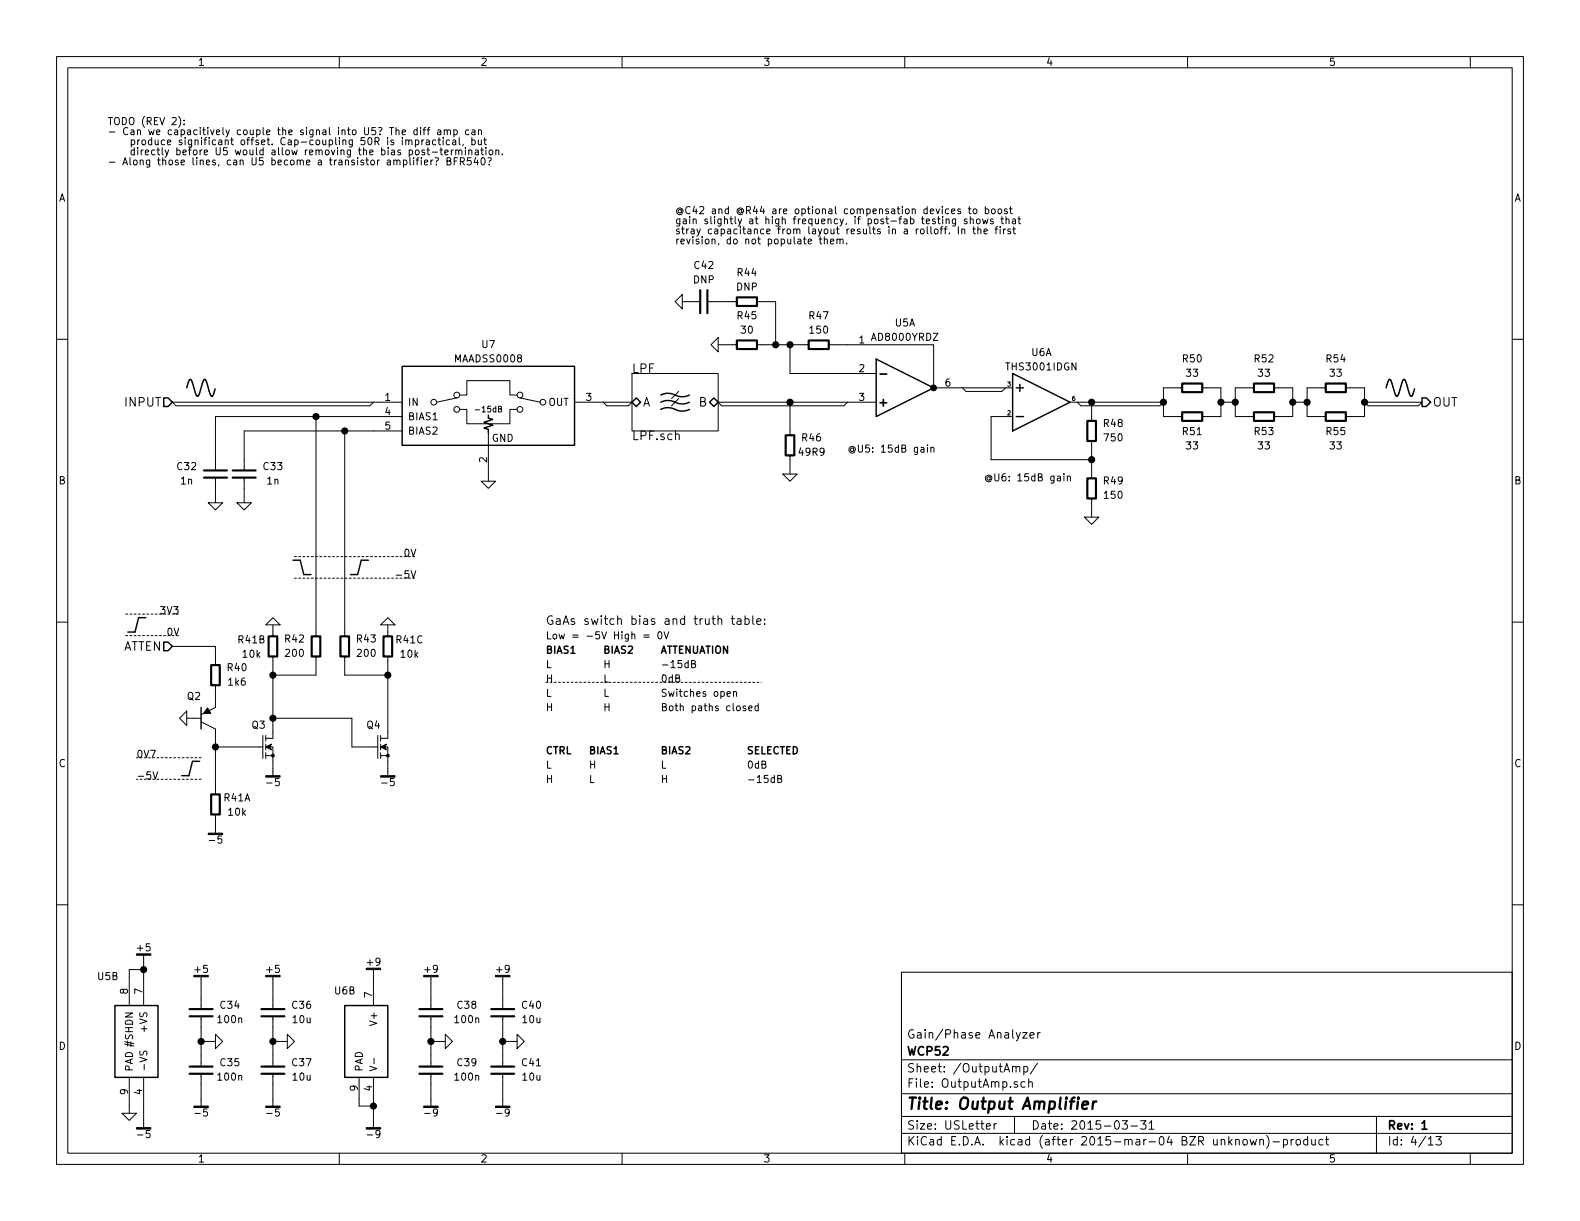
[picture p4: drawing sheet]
<svg xmlns="http://www.w3.org/2000/svg" width="279mm" height="216mm" viewBox="0 0 279 216" stroke-linecap="round" stroke-linejoin="round" font-family="sans-serif">
<g fill="none" stroke="#000" stroke-width=".18">
<path d="M10 10h259.4v195.9h-259.4zM12 12h255.4v191.9h-255.4zM60 10v2M110 10v2M160 10v2M210 10v2M260 10v2M31.6 20.6a1.51 1.51 0 0 1 0 1.9M32.6 21.9v.1M32.6 21.3v.1M71.1 23.4l.6-.1v-.3h-.4l-.2 .1 .1 .6h.5M71.1 24.3v.1"/>
<path d="M71.1 24.7v.9M71.8 24.9l.1-.2 .3 .1 .1 .8M71.8 24.7v.9M72.3 24.9l.2-.2 .3 .1v.8M73.2 27.9v.1M73.2 28.3v.9M73.5 24.8l.3-.1 .3 .3-.2 .5h-.4M73.5 24.7v1.3M73.5 26.6l.4-.1 .2 .3v.3l-.2 .3-.4-.1zM73.6 28.3h.5M73.8 23h-.4l-.2 .2 .1 .5h.5M73.8 22.6v1.2"/>
<path d="M74.1 27.9l-.3 .2v1.1M74.4 22.6v.1M74.4 23v.8M74.5 27.9v.1M74.5 28.3v.9M74.6 24.7v.9M74.8 23h.5M75 24.7l-.4 .3M75.1 28.7l.5-.1v-.2l-.4-.1-.1 .2v.6h.5M75.1 26.6l-.3-.1-.2 .2 .1 .2 .4 .1v.3h-.5M75.3 22.6l-.3 .1v1.1M75.4 24.8h.5v.8"/>
<path d="M75.5 26.5h.5M75.5 23h.5M75.7 26.1v1.1l.3 .2M75.9 25l-.5 .2-.1 .1 .2 .3 .4-.1M76 22.6l-.3 .1v1.1M76.2 28.3v.9M76.4 26.9h1M76.6 28.3l-.4 .2M76.9 27.9h.4l.2 .2-.3 .6M77.1 24.8l-.4-.1-.2 .3 .1 .5h.5M77.2 29v.2M77.4 23h.5l.1 .8"/>
<path d="M77.4 24.7h.5M77.6 24.3v1.1l.3 .2M77.8 26.5h.5M78 23.3l-.6 .1v.1l.1 .3 .5-.1M78 26.1v1.1l.3 .2M78.4 24.3v.1M78.4 24.7v.9M78.6 23.1l.1-.1h.3l.1 .8M78.6 23v.8M78.7 26.9l.5-.1v-.2l-.4-.1-.1 .2v.6h.5M79 28.5l.7-.1v-.4l-.7-.1v1.3h.5l.2-.2 .1-.3-.3-.2M79.1 23.1l.2-.1h.3l.1 .8"/>
<path d="M79.5 24.8l-.4-.1-.2 .3 .1 .5h.5M79.8 26.5v.9M80.1 24.8h.4l.1 .8M80.2 26.5l-.4 .3M80.3 23h.3l.3 .2-.2 .5h-.4M80.3 23v1.2M80.3 28.5h.4M80.6 25l-.5 .2-.1 .1 .2 .3 .4-.1M80.6 26.6l.2-.1 .3 .1v.8M80.6 26.5v.9M80.9 27.9h-.6v1.3M81.1 26.7l.2-.2 .3 .1 .1 .8"/>
<path d="M81.2 24.3v1.1l.2 .2M81.4 28.5h.6l.1-.5-.7-.1v1.3M81.7 28.5l.4 .7M81.9 25.5l-.1 .3M82.3 26.1v.1M82.3 26.5v.9M82.9 23h-.4l-.2 .2 .1 .5h.5M82.9 26.6l.2-.1 .3 .1v.8M82.9 26.5v.9M83.3 27.9h-.6l-.1 .6 .2-.1 .5 .1v.5l-.2 .2-.5-.2M83.4 24.8l.4-.1 .2 .3-.1 .5h-.5M83.4 24.3v1.3"/>
<path d="M83.5 23h.4l.1 .8M84 23.3l-.5 .1-.1 .1 .2 .3 .4-.1M84 26.6h.5l.1 .8M84.1 27.8l-.3 .9h.8M84.4 28.3v.9M84.6 24.7v.8l.3 .1 .2-.1M84.6 26.8l-.6 .1v.2l.2 .3 .4-.1M84.6 23.1l.2-.1h.3v.8M84.6 23v.8M85 26.5h.5M85.1 24.7v.9M85.2 28l.1-.1a.67 .67 0 0 1 .5 .6 .67 .67 0 0 1-.5 .7l-.1-.2-.1-.3z"/>
<path d="M85.2 26.1v1.1l.3 .2M85.5 24.7h.5M85.7 24.3v1.1l.3 .2M85.9 26.1v.1M85.9 26.5v.9M86.3 27.9h.4l.2 .2-.4 .6M86.5 29v.2M86.5 26.6l.4-.1 .2 .3v.3l-.2 .3-.4-.1zM87.7 26.6l.2-.1 .3 .1v.8M87.7 26.5v.9M88.8 27.3v.1M166.7 38.7v.9"/>
<path d="M167.3 38.8l.2-.1 .3 .1v.8M167.3 38.7v.9M168.3 37.4l.6-.2-.1-.2-.3-.1-.2 .2v.6h.5M169 38.7l-.1 1.2h-.4M169 38.8l-.4-.1-.2 .3 .1 .5h.5M169.8 37l-.3-.1-.1 .2v.2l.4 .1v.3h-.4M171 38.8l-.3-.1-.2 .2 .1 .2 .4 .1v.3h-.5M171.2 36.9h.5M171.4 36.5v1.1l.3 .2M171.6 38.8l.2-.1 .3 .1v.8M171.6 38.3v1.3M172.1 37.1l.4-.2 .2 .3v.3l-.2 .3-.4-.1z"/>
<path d="M172.7 38.8l.2-.1 .4 .1v.5l-.1 .2-.3 .1-.2-.2zM173.7 38.7l.3 .9 .2-.6 .3 .6 .2-.9M174.2 37l.4-.1 .3 .3-.2 .5h-.5M174.2 36.5v1.3M175.4 37.1l.3-.2 .3 .3v.3l-.3 .3-.3-.1zM175.6 38.8l-.3-.1-.2 .2 .1 .2 .4 .1v.3h-.5M176.5 37.1l.4-.2 .2 .3v.3l-.2 .3-.4-.1zM177 38.7h.5M177.2 38.3v1.1l.3 .2M177.9 38.8l.2-.1 .3 .1v.8M177.9 38.3v1.3M178.1 37l-.3-.1-.2 .2 .1 .2 .4 .1v.3h-.5"/>
<path d="M178.5 36.9h.5M178.7 36.5v1.1l.3 .2M179 38.8h.5l.1 .8M179.6 39l-.6 .1v.2l.2 .3 .4-.1M180 38.7h.5M180.2 38.3v1.1l.3 .2M10 60h2M120.6 52.1v2.5l-1.2-1.3zM120.6 53.3h3.2M125.1 53.3h5.2M133.9 53.3h3.3v7.7M145 41.9v1l.3 .2"/>
<path d="M145.8 42.4l.1-.1h.4v.8M145.8 41.9v1.2M146.9 42.7l.5-.1v-.3h-.4l-.1 .1v.7h.5M148 42.4l.2-.1h.3v.8M148 42.3v.8M148.5 42.4l.2-.1h.3l.1 .8M149.7 43v.1M165.3 40.6l.2-.1 .3 .1 .1 .5-.1 .2-.3 .1-.2-.2zM166.2 40.5h.5M166.7 40.1l-.3 .2v1.1M167 40.5h.5M167.5 40.1l-.3 .2v1.1"/>
<path d="M167.9 41.2v.2M169.5 40.1v1.3M170.1 40.6l.2-.1 .3 .1v.8M170.1 40.5v.9M172 40.5h.5M172.2 40.1v1l.3 .3M172.9 40.6l.2-.1 .3 .1 .1 .8M172.9 40.1v1.3M174 40.9l.6-.1-.1-.2-.3-.1-.2 .2 .1 .6h.4M175.9 40.5h.5M176.4 40.1l-.3 .2v1.1M176.9 40.1v.1"/>
<path d="M176.9 40.5v.9M177.5 40.5v.9M177.8 40.5l-.3 .2M178.7 40.6l-.3-.1-.2 .2 .1 .2 .4 .1v.3h-.5M179.1 40.5h.5M179.3 40.1v1l.3 .3M267.4 60h2M55.9 73.7v38.8M61 76.2v36.3M66 71.1l-.6 .7h-34.3l-.6-.7h40.6M71.1 73.7h-33v9.5M71.1 76.2h-27.9v7"/>
<path d="M80.8 70.4l-3.6 .7M81.3 72.4h1.2v2.5h7.7v-2.5h1.2M81.3 69.9h1.2v-2.6h7.7v2.6h1.2M86.4 76.2v8.9M88.2 72.3h.4v-.4l-.4-.1v1h.3l.2-.3-.2-.2M91.9 70.4l3.6 .7M101.6 71.1h10.2l-.7 .7h-3.8l-.6-.7M111.8 66h15.2v10.2h-15.2zM120 70.5l-1.3 1.3M120 69.2l-1.3 1.3M125.7 61l1.3-1.3v2.5zM127 61h3.3"/>
<path d="M133.9 61h9.1M139.7 61v5h15.2M139.7 71.1v5.9M146.6 61h18.5v7.6h14M149.9 71.1l-.7 .7h-21.6l-.6-.7h27.9M162.9 79.2h.4l.1 .8M163.4 79.4l-.5 .1-.1 .2 .2 .3 .4-.1M164 78.7v.1M164 79.1v.9M164.6 79.2l.2-.1 .3 .1 .1 .8M164.6 79.1v.9M170.2 68.6l.6 .6h6.4l.6-.6"/>
<path d="M179.1 73.7h-3.8v7.6h17.7M189.2 71.1h16.5l-.6 .7h-14l-.6-.7M193 71.1v3.3M193 78v6.6M209 68.6h-3.3v5.1h3.3M212.6 68.6h3.3v5.1h-3.3M215.9 71.1h2.5M221.7 68.6h-3.3v5.1h3.3M225.3 68.6h3.3v5.1h-3.3M228.6 71.1h2.5M234.4 68.6h-3.3v5.1h3.3M238 68.6h3.3v5.1h-3.3"/>
<path d="M241.3 71.1h10.2l-.7 .7h-8.9zM36.8 88.9h2.6l-1.3 1.3zM38.1 84.5v4.4M41.9 88.9h2.5l-1.2 1.3zM43.2 84.5v4.4M85.1 85.1h2.5l-1.2 1.3zM138.4 83.8h2.6l-1.3 1.3zM139.7 80.5v3.3M187 84.3h.5v.7M187.5 84.5l-.5 .1-.1 .1 .2 .3h.4M188.1 83.8v.1M188.1 84.2v.8"/>
<path d="M188.7 84.3l.2-.1 .3 .1 .1 .7M188.7 84.2v.8M191.8 91.4h2.5l-1.3 1.3zM193 88.1v3.3M10 110h2M30.5 114.3h7.6v3.3M47 110.5l1.3-1.3 1.2 1.3zM48.3 110.5v2M48.3 116.1v14.5h-1.3M55.9 116.1v3.3h-7.6M61 116.1v3.3h7.6M67.3 110.5l1.3-1.3 1.2 1.3z"/>
<path d="M68.6 110.5v2M68.6 116.1v14.5h-1.3M70.1 101.7h.9M113.8 112.3h1M113.8 112.7h1M116.4 111.8l.2-.1a.67 .67 0 0 1 .5 .6 .67 .67 0 0 1-.5 .7l-.2-.1-.1-.4zM117.4 111.7l.4 1.3 .5-1.3M122.3 117.4l.6-.1v-.4l-.6-.1v1.3h.5l.2-.2v-.3l-.3-.2M129.3 109.4h.6M129.5 108.9v1.3l.4 .2M130.4 109.5h.6v.9M131 109.8h-.5a.3 .3 0 0 0-.2 .3 .3 .3 0 0 0 .2 .3l.5-.1"/>
<path d="M131.7 109.5a.48 .48 0 0 1 .7 .1v.7a.48 .48 0 0 1-.7 0M131.7 108.9v1.5M133.1 108.9v1.3l.2 .2M133.8 109.9l.8-.1-.1-.3-.4-.1-.3 .2 .1 .7h.6M135.2 110.3v.1M135.2 109.5v.1M267.4 110h2M27.1 136.5l.4 1.2 .4-1.2M31.7 127l1.3-1.3v2.6zM33 127h2.6M35.6 127.6l2.5 1.3v11.6M38.1 121.2v3.9l-2.5 1.3"/>
<path d="M38.1 132.1h8.4M46.5 130v4.1M47 133.6h1.3M47 130v1.1M47 131.6v1M47 133.1v1M47.8 132.1h.5v1.5M48.3 133.6v3.6M48.3 127h13.9v5.1h4.6M66.8 130v4.1M67.3 133.6h1.3M67.3 130v1.1"/>
<path d="M67.3 131.6v1M67.3 133.1v1M68.1 132.1h.5v1.5M68.6 133.6v3.6M128.6 122.7l.6-.1-.1-.2-.3-.1-.2 .2v.6h.5M129.7 122.4l.2-.1 .3 .1 .1 .7M129.7 122.3v.8M131.9 124.9l-.3-.1-.2 .2v.2l.5 .1v.3h-.5M132.4 125.2l.6-.1-.1-.2-.3-.1-.2 .2 .1 .6h.4M134.1 124.9l-.4-.1-.2 .3 .1 .5h.5M134.1 124.4v1.3M137.5 137.7l.7-.1v-.4l-.7-.1v1.3h.5l.2-.1 .1-.4-.3-.2"/>
<path d="M10 160h2M38.1 144v3.3M267.4 160h2M25.4 168.9v8.9M25.4 171.5h-2.5v6.3M35.6 172.7v5.7M35.6 179.7v8.9M48.3 172.7v5.7M48.3 179.7v8.9M66 171.5v6.3M76.2 172.7v5.7M76.2 179.7v8.9"/>
<path d="M88.9 172.7v5.7M88.9 179.7v8.9M159.4 171.9h108v32h-108zM21.6 196.9h2.5l-1.2 1.2zM22.9 190.5v6.4M24.8 185.9l-.1 .4 .2 .3 .3-.1 .3-.6h.4l.1 .2-.1 .5M25.4 190.5v8.9M35.6 189.9v5.7M35.6 184.2h2.5M38.1 182.9l1.3 1.3-1.3 1.2zM48.3 189.9v5.7M48.3 184.2h2.5"/>
<path d="M50.8 182.9l1.3 1.3-1.3 1.2zM63.5 190.5v5.1h2.5M65.4 188.5l1.2 .5-1.2 .4M66 190.5v8.9M66.1 187.1v1M76.2 184.2h2.5M76.2 189.9v5.7M78.7 182.9l1.3 1.3-1.3 1.2zM88.9 184.2h2.5M88.9 189.9v5.7M91.4 182.9l1.3 1.3-1.3 1.2zM159.4 197.4h108"/>
<path d="M159.4 193.4h108M159.4 187.4h108M174.4 199.2l.7-.2v-.2l-.4-.1-.3 .2 .1 .7h.6M175.8 198.7v1M176.2 198.7l-.4 .3M179 188.7l.2-.1h.4l.1 1M179.4 197.4v3M179.7 188.8a.36 .36 0 0 1 .3-.2 .36 .36 0 0 1 .3 .2v.8M179.9 191.3a.37 .37 0 0 0-.6 .2l.1 .2 .5 .1 .1 .2-.2 .3-.5-.1M180.8 182.6h.8l-.8 1h.8M181.1 188.6h.4l.3 .2-.2 .7h-.5M181.1 188.6v1.5"/>
<path d="M181.3 191.3h-.5l-.3 .2 .1 .6 .2 .2 .5-.1M181.9 191.4l.2-.1h.4v1M181.9 190.8v1.5M182.1 183.1l.8-.2-.1-.2-.4-.1-.3 .2 .1 .7h.6M183.5 188l-1.3 1.9M183.5 182.6v1M183.9 182.6l-.4 .3M198.4 198.2h1l-.5 .6 .4 .1v.6l-.2 .2-.7-.2M200 199.1h1.1M201.7 198.2h.9l-.5 .6 .5 .1v.6l-.2 .2-.7-.2M203.2 198.6l.4-.4v1.5M203.2 199.7h.9"/>
<path d="M243.4 197.4v6.5M60 203.9v2M110 203.9v2M159.4 200.4h108M160 203.9v2M210 203.9v2M219.9 201.6l.2-.1 .4 .1 .1 .6-.2 .2-.3 .1-.2-.2zM221.1 201.5l.3 1 .2-.7 .3 .7 .3-1M222.8 201.6l.2-.1h.4v1M222.8 201.5v1M224 200.8a1.71 1.71 0 0 1 0 2.2M225.1 201.9h1.2"/>
<path d="M227 201.5h.4l.3 .3-.1 .6h-.6M227 201.5v1.5M228.3 201.5v1M228.8 201.5l-.5 .3M229.3 201.6l.2-.1 .4 .1 .1 .6-.2 .2-.3 .1-.2-.2zM231.2 201.5h-.4l-.3 .3 .1 .5 .2 .2 .4-.1M231.2 201v1.5M232 201.5v.9l.4 .1 .2-.2M232.6 201.5v1M233.9 201.5h-.4l-.3 .3 .1 .5 .2 .2 .4-.1M234.4 201.5h.5M234.6 201v1.3l.3 .2"/>
<path d="M252.6 202.5h.8M253.9 201h1l-.5 .5 .4 .2v.6l-.2 .2-.7-.2M260 203.9v2"/>
<circle cx="76.7" cy="71.1" r=".51"/>
<circle cx="80.8" cy="72.4" r=".51"/>
<circle cx="80.8" cy="69.9" r=".51"/>
<circle cx="91.9" cy="72.4" r=".51"/>
<circle cx="91.9" cy="69.9" r=".51"/>
<circle cx="96" cy="71.1" r=".51"/>
</g>
<path d="M251.5 199.7h.8" fill="none" stroke="#000" stroke-width=".3"/>
<path d="M191.4 195.4l1-.2v-.4h-.6l-.3 .2-.1 1 .2 .1 .6-.1M193.3 194.8l-.1 1.3M193.9 194.8a.54 .54 0 0 0-.6 .3" fill="none" stroke="#000" stroke-width=".41"/>
<g fill="none" stroke="#000" stroke-width=".25">
<path d="M29 70.4h.7l.8 .7-.8 .8h-.7zM33 68.6l.5-1.4 .3-.1 .1 .3a7.3 7.3 0 0 0 .9 2.7h.2a7.3 7.3 0 0 0 .9-2.7l.3-.3a3.6 3.6 0 0 1 .8 2l.4 1a1.68 1.68 0 0 0 .6-1.3M71.1 64.8h30.5v13.9h-30.5zM86.4 73.4v.5l.7 .3-1.5 .5 1.5 .5-1.5 .5 .8 .2v.6M111.8 71.1l.7-.7 .8 .7-.8 .8zM116.8 72.4a3.4 3.4 0 0 1 3.3 .2 2.82 2.82 0 0 0 1.8-.2M116.8 71.1a3.4 3.4 0 0 1 3.3 .3 2.82 2.82 0 0 0 1.8-.3M116.8 69.9a3.4 3.4 0 0 1 3.3 .2 2.82 2.82 0 0 0 1.8-.2M125.5 71.1l.7-.7 .8 .7-.8 .8zM154.9 63.5l10.2 5.1-10.2 5.1zM179.1 66l10.1 5.1-10.1 5.1zM179.7 68.6h1.3"/>
<path d="M179.7 73.7h1.3M180.3 67.9v1.3M245.1 68.6l.5-1.4 .3-.1 .1 .3a7.3 7.3 0 0 0 .9 2.7l.3-.2 .5-1.5a1.68 1.68 0 0 1 .6-1.3 3.6 3.6 0 0 1 .8 2l.4 1a1.68 1.68 0 0 0 .6-1.3M251.5 70.4h.7l.8 .7-.8 .8h-.7zM51.8 99.1h1.3l.6 2.5h1.3M65.2 99.1h-1.3l-.7 2.5h-1.2M25.8 109.2h-1.3l-.6 2.6h-1.3M29 113.5h.7l.8 .8-.8 .8h-.7zM35.3 134.6h-1.3l-.6 2.6h-1.3M35.6 125.1v3.8M20.3 177.8h7.6v12.7h-7.6zM61 177.8h7.6v12.7h-7.6z"/>
</g>
<g fill="#000" stroke="#000" stroke-width=".18">
<path d="M47 132.1l1-.5-.2 .5 .2 .5zM67.3 132.1l1-.5-.2 .5 .2 .5zM24.1 168.7h2.6v.2h-2.6zM34.3 172.5h2.5v.2h-2.5zM47 172.5h2.5v.2h-2.5zM64.8 171.2h2.5v.3h-2.5zM74.9 172.5h2.6v.2h-2.6zM87.6 172.5h2.6v.2h-2.6z"/>
<circle cx="165.1" cy="68.6" r=".51"/>
<circle cx="48.3" cy="133.6" r=".25"/>
<circle cx="68.6" cy="133.6" r=".25"/>
</g>
<g fill="#000" stroke="#000" stroke-width=".25">
<path d="M36.7 125.2l.5 .9h-1.1z"/>
<circle cx="55.9" cy="73.7" r=".51"/>
<circle cx="61" cy="76.2" r=".51"/>
<circle cx="137.2" cy="61" r=".51"/>
<circle cx="139.7" cy="71.1" r=".51"/>
<circle cx="139.7" cy="61" r=".51"/>
<circle cx="193" cy="71.1" r=".51"/>
<circle cx="205.7" cy="71.1" r=".51"/>
<circle cx="215.9" cy="71.1" r=".51"/>
<circle cx="218.4" cy="71.1" r=".51"/>
<circle cx="228.6" cy="71.1" r=".51"/>
<circle cx="231.1" cy="71.1" r=".51"/>
<circle cx="241.3" cy="71.1" r=".51"/>
<circle cx="193" cy="81.3" r=".51"/>
<circle cx="48.3" cy="119.4" r=".51"/>
<circle cx="68.6" cy="119.4" r=".51"/>
<circle cx="38.1" cy="132.1" r=".51"/>
<circle cx="48.3" cy="127" r=".51"/>
<circle cx="25.4" cy="171.5" r=".51"/>
<circle cx="35.6" cy="184.2" r=".51"/>
<circle cx="48.3" cy="184.2" r=".51"/>
<circle cx="66" cy="195.6" r=".51"/>
<circle cx="76.2" cy="184.2" r=".51"/>
<circle cx="88.9" cy="184.2" r=".51"/>
</g>
<g fill="none" stroke="#000" stroke-width=".38">
<path d="M123.8 51.3v4.1M125.1 51.3v4.1M130.3 52.6h3.6v1.5h-3.6zM130.3 60.2h3.6v1.5h-3.6zM138.9 77h1.6v3.5h-1.6zM143 60.2h3.6v1.5h-3.6zM192.3 74.4h1.5v3.6h-1.5zM209 67.8h3.6v1.5h-3.6zM209 72.9h3.6v1.5h-3.6zM221.7 67.8h3.6v1.5h-3.6zM221.7 72.9h3.6v1.5h-3.6zM234.4 67.8h3.6v1.5h-3.6z"/>
<path d="M234.4 72.9h3.6v1.5h-3.6zM36.1 84.5h4M36.1 83.2h4M41.1 84.5h4.1M41.1 83.2h4.1M192.3 84.6h1.5v3.5h-1.5zM37.3 117.6h1.6v3.6h-1.6zM47.5 112.5h1.5v3.6h-1.5zM55.1 112.5h1.5v3.6h-1.5zM60.2 112.5h1.5v3.6h-1.5zM67.8 112.5h1.5v3.6h-1.5zM37.3 140.5h1.6v3.5h-1.6z"/>
<path d="M33.5 179.7h4.1M33.5 178.4h4.1M46.2 179.7h4.1M46.2 178.4h4.1M74.2 179.7h4M74.2 178.4h4M86.9 179.7h4M86.9 178.4h4M33.5 189.9h4.1M33.5 188.6h4.1M46.2 189.9h4.1M46.2 188.6h4.1"/>
<path d="M74.2 189.9h4M74.2 188.6h4M86.9 189.9h4M86.9 188.6h4"/>
</g>
<path d="M52.1 98.4h21.6M22.2 112.4h9.5M22.2 108.6h9.5M52.1 102.2h21.6M35.6 137.8h-11.5M35.6 134h-11.5M96.5 120.7h38.1" fill="none" stroke="#000" stroke-width=".18" stroke-dasharray=".3 .4"/>
<text font-size="2.8" x="160.4" y="196.2">Title: Output Amplifier</text>
<g font-size="2.1">
<text x="111.8" y="65.9">LPF</text>
<text x="22.2" y="71.9">INPUT</text>
<text x="113.7" y="71.9">A</text>
<text x="123.5" y="71.9">B</text>
<text x="155.6" y="71.9">+</text>
<text x="155.9" y="66.8">-</text>
<text x="253.4" y="71.9">OUT</text>
<text x="111.8" y="77.8">LPF.sch</text>
<text x="96.5" y="110.5">GaAs switch bias and truth table:</text>
<text x="21.5" y="115.1">ATTEN</text>
<text x="160.4" y="183.6">Gain/Phase Analyzer</text>
<text x="160.4" y="189.6">Sheet: /OutputAmp/</text>
<text x="160.4" y="186.6">WCP52</text>
<text x="160.4" y="192.3">File: OutputAmp.sch</text>
<text x="160.4" y="202.5">KiCad E.D.A. kicad (after 2015-mar-04 BZR unknown)-product</text>
<text x="160.4" y="199.7">Size: USLetter</text>
<text x="182.4" y="199.7">Date: 2015-03-31</text>
<text x="245.4" y="199.7">Rev: 1</text>
<text x="245.4" y="202.5">Id: 4/13</text>
</g>
<g font-size="1.8">
<text x="35" y="11.6">1</text>
<text x="85" y="11.6">2</text>
<text x="135" y="11.6">3</text>
<text x="185" y="11.6">4</text>
<text x="235" y="11.6">5</text>
<text x="19" y="22.1">TODO (REV 2):</text>
<text x="19" y="23.9">- Can we capacitively couple the signal into U5? The diff amp can</text>
<text x="19" y="29.2">- Along those lines, can U5 become a transistor amplifier? BFR540?</text>
<text x="21" y="25.7">produce significant offset. Cap-coupling 50R is impractical, but</text>
<text x="21" y="27.4">directly before U5 would allow removing the bias post-termination.</text>
<text x="10.4" y="35.6">A</text>
<text x="267.8" y="35.6">A</text>
<text x="119.4" y="37.8">@C42 and @R44 are optional compensation devices to boost</text>
<text x="119.4" y="39.6">gain slightly at high frequency, if post-fab testing shows that</text>
<text x="119.4" y="41.4">stray capacitance from layout results in a rolloff. In the first</text>
<text x="119.4" y="43.2">revision, do not populate them.</text>
<text x="122.8" y="47.5">C42</text>
<text x="122.6" y="50.1">DNP</text>
<text x="130.2" y="51.4">DNP</text>
<text x="130.5" y="48.8">R44</text>
<text x="130.5" y="56.4">R45</text>
<text x="131.1" y="59">30</text>
<text x="143.2" y="56.4">R47</text>
<text x="143.3" y="59">150</text>
<text x="158.3" y="57.7">U5A</text>
<text x="80.6" y="64.1">MAADSS0008</text>
<text x="85.2" y="61.5">U7</text>
<text x="151.9" y="60.7">1</text>
<text x="151.9" y="65.8">2</text>
<text x="154.4" y="60.2">AD8000YRDZ</text>
<text x="178.2" y="65.5">THS3001IDGN</text>
<text x="182.4" y="62.9">U6A</text>
<text x="209.2" y="64.1">R50</text>
<text x="221.9" y="64.1">R52</text>
<text x="234.6" y="64.1">R54</text>
<text x="68.1" y="70.9">1</text>
<text x="72.1" y="71.8">IN</text>
<text x="96.9" y="71.8">OUT</text>
<text x="103.7" y="70.9">3</text>
<text x="151.9" y="70.9">3</text>
<text x="167.2" y="68.3">6</text>
<text x="209.9" y="66.6">33</text>
<text x="222.6" y="66.6">33</text>
<text x="235.3" y="66.6">33</text>
<text x="68.1" y="73.4">4</text>
<text x="68.1" y="75.9">5</text>
<text x="72.1" y="74.3">BIAS1</text>
<text x="72.1" y="76.8">BIAS2</text>
<text x="195.2" y="75.5">R48</text>
<text x="209.2" y="76.9">R51</text>
<text x="221.9" y="76.9">R53</text>
<text x="234.6" y="76.9">R55</text>
<text x="31.4" y="83.1">C32</text>
<text x="46.6" y="83.1">C33</text>
<text x="86.1" y="81.8" transform="rotate(-90 86.1 81.8)">2</text>
<text x="86.9" y="78.1">GND</text>
<text x="141.4" y="80.6">49R9</text>
<text x="141.9" y="78">R46</text>
<text x="149.9" y="80">@U5: 15dB gain</text>
<text x="195.4" y="78">750</text>
<text x="209.9" y="79.5">33</text>
<text x="222.6" y="79.5">33</text>
<text x="235.3" y="79.5">33</text>
<text x="10.4" y="85.6">B</text>
<text x="32" y="85.6">1n</text>
<text x="47.2" y="85.6">1n</text>
<text x="174" y="85.1">@U6: 15dB gain</text>
<text x="195.2" y="85.6">R49</text>
<text x="195.4" y="88.2">150</text>
<text x="267.8" y="85.6">B</text>
<text x="71.5" y="98.4">0V</text>
<text x="70.9" y="102.2">-5V</text>
<text x="28.6" y="108.6">3V3</text>
<text x="29.6" y="112.4">0V</text>
<text x="42.2" y="113.7">R41B</text>
<text x="50.4" y="113.6">R42</text>
<text x="63.1" y="113.6">R43</text>
<text x="70.1" y="113.7">R41C</text>
<text x="96.5" y="113">Low = -5V High = 0V</text>
<text x="40.3" y="118.7">R40</text>
<text x="43" y="116.3">10k</text>
<text x="50.6" y="116.1">200</text>
<text x="63.3" y="116.1">200</text>
<text x="70.9" y="116.3">10k</text>
<text x="96.5" y="115.6">BIAS1</text>
<text x="96.5" y="118.1">L</text>
<text x="106.7" y="115.6">BIAS2</text>
<text x="106.7" y="118.1">H</text>
<text x="116.8" y="115.6">ATTENUATION</text>
<text x="116.8" y="118.1">-15dB</text>
<text x="33.1" y="123.7">Q2</text>
<text x="40.4" y="121.2">1k6</text>
<text x="96.5" y="120.6">H</text>
<text x="96.5" y="123.2">L</text>
<text x="96.5" y="125.7">H</text>
<text x="106.7" y="120.6">L</text>
<text x="106.7" y="123.2">L</text>
<text x="106.7" y="125.7">H</text>
<text x="116.8" y="120.6">0dB</text>
<text x="116.8" y="125.7">Both paths closed</text>
<text x="116.8" y="123.2">Switches open</text>
<text x="44.6" y="128.8">Q3</text>
<text x="64.9" y="128.8">Q4</text>
<text x="10.4" y="135.6">C</text>
<text x="24.1" y="134">0V7</text>
<text x="24.1" y="137.8">-5V</text>
<text x="96.5" y="133.3">CTRL</text>
<text x="96.5" y="135.9">L</text>
<text x="104.1" y="133.3">BIAS1</text>
<text x="104.1" y="135.9">H</text>
<text x="116.8" y="133.3">BIAS2</text>
<text x="116.8" y="135.9">L</text>
<text x="132.1" y="133.3">SELECTED</text>
<text x="132.1" y="135.9">0dB</text>
<text x="267.8" y="135.6">C</text>
<text x="39.6" y="141.7">R41A</text>
<text x="47.5" y="139">-5</text>
<text x="67.8" y="139">-5</text>
<text x="96.5" y="138.4">H</text>
<text x="104.1" y="138.4">L</text>
<text x="116.8" y="138.4">H</text>
<text x="132.1" y="138.4">-15dB</text>
<text x="37.3" y="149.1">-5</text>
<text x="40.4" y="144.2">10k</text>
<text x="17.3" y="173.3">U5B</text>
<text x="24.4" y="168.2">+5</text>
<text x="34.6" y="172">+5</text>
<text x="47.3" y="172">+5</text>
<text x="65" y="170.7">+9</text>
<text x="75.2" y="172">+9</text>
<text x="87.9" y="172">+9</text>
<text x="22.6" y="175.7" transform="rotate(-90 22.6 175.7)">8</text>
<text x="25.1" y="175.7" transform="rotate(-90 25.1 175.7)">7</text>
<text x="39" y="178.4">C34</text>
<text x="51.7" y="178.4">C36</text>
<text x="59.2" y="175.8">U6B</text>
<text x="65.8" y="176.4" transform="rotate(-90 65.8 176.4)">7</text>
<text x="80.9" y="178.4">C38</text>
<text x="92.4" y="178.4">C40</text>
<text x="10.4" y="185.6">D</text>
<text x="26" y="182.2" transform="rotate(-90 26 182.2)">+VS</text>
<text x="38.6" y="180.9">100n</text>
<text x="51.8" y="180.9">10u</text>
<text x="66.7" y="181" transform="rotate(-90 66.7 181)">V+</text>
<text x="80.5" y="180.9">100n</text>
<text x="92.5" y="180.9">10u</text>
<text x="267.8" y="185.6">D</text>
<text x="23.5" y="189.5" transform="rotate(-90 23.5 189.5)">PAD #SHDN</text>
<text x="26" y="189.5" transform="rotate(-90 26 189.5)">-VS</text>
<text x="38.6" y="191.1">100n</text>
<text x="39" y="188.5">C35</text>
<text x="51.7" y="188.5">C37</text>
<text x="51.8" y="191.1">10u</text>
<text x="64.1" y="189.5" transform="rotate(-90 64.1 189.5)">PAD</text>
<text x="80.5" y="191.1">100n</text>
<text x="80.9" y="188.5">C39</text>
<text x="92.4" y="188.5">C41</text>
<text x="92.5" y="191.1">10u</text>
<text x="22.6" y="193.5" transform="rotate(-90 22.6 193.5)">9</text>
<text x="25.1" y="193.5" transform="rotate(-90 25.1 193.5)">4</text>
<text x="34.8" y="197.4">-5</text>
<text x="47.5" y="197.4">-5</text>
<text x="63.2" y="192.9" transform="rotate(-90 63.2 192.9)">9</text>
<text x="65.8" y="192.9" transform="rotate(-90 65.8 192.9)">4</text>
<text x="75.4" y="197.4">-9</text>
<text x="88.1" y="197.4">-9</text>
<text x="24.6" y="201.2">-5</text>
<text x="65.3" y="201.2">-9</text>
<text x="35" y="205.5">1</text>
<text x="85" y="205.5">2</text>
<text x="135" y="205.5">3</text>
<text x="185" y="205.5">4</text>
<text x="235" y="205.5">5</text>
</g>
<text font-size="1.4" x="84.4" y="72.9">-15dB</text>
<g font-size="1.1">
<text x="178.2" y="68.3">3</text>
<text x="189.6" y="70.9">6</text>
<text x="178.2" y="73.4">2</text>
</g>
</svg>
